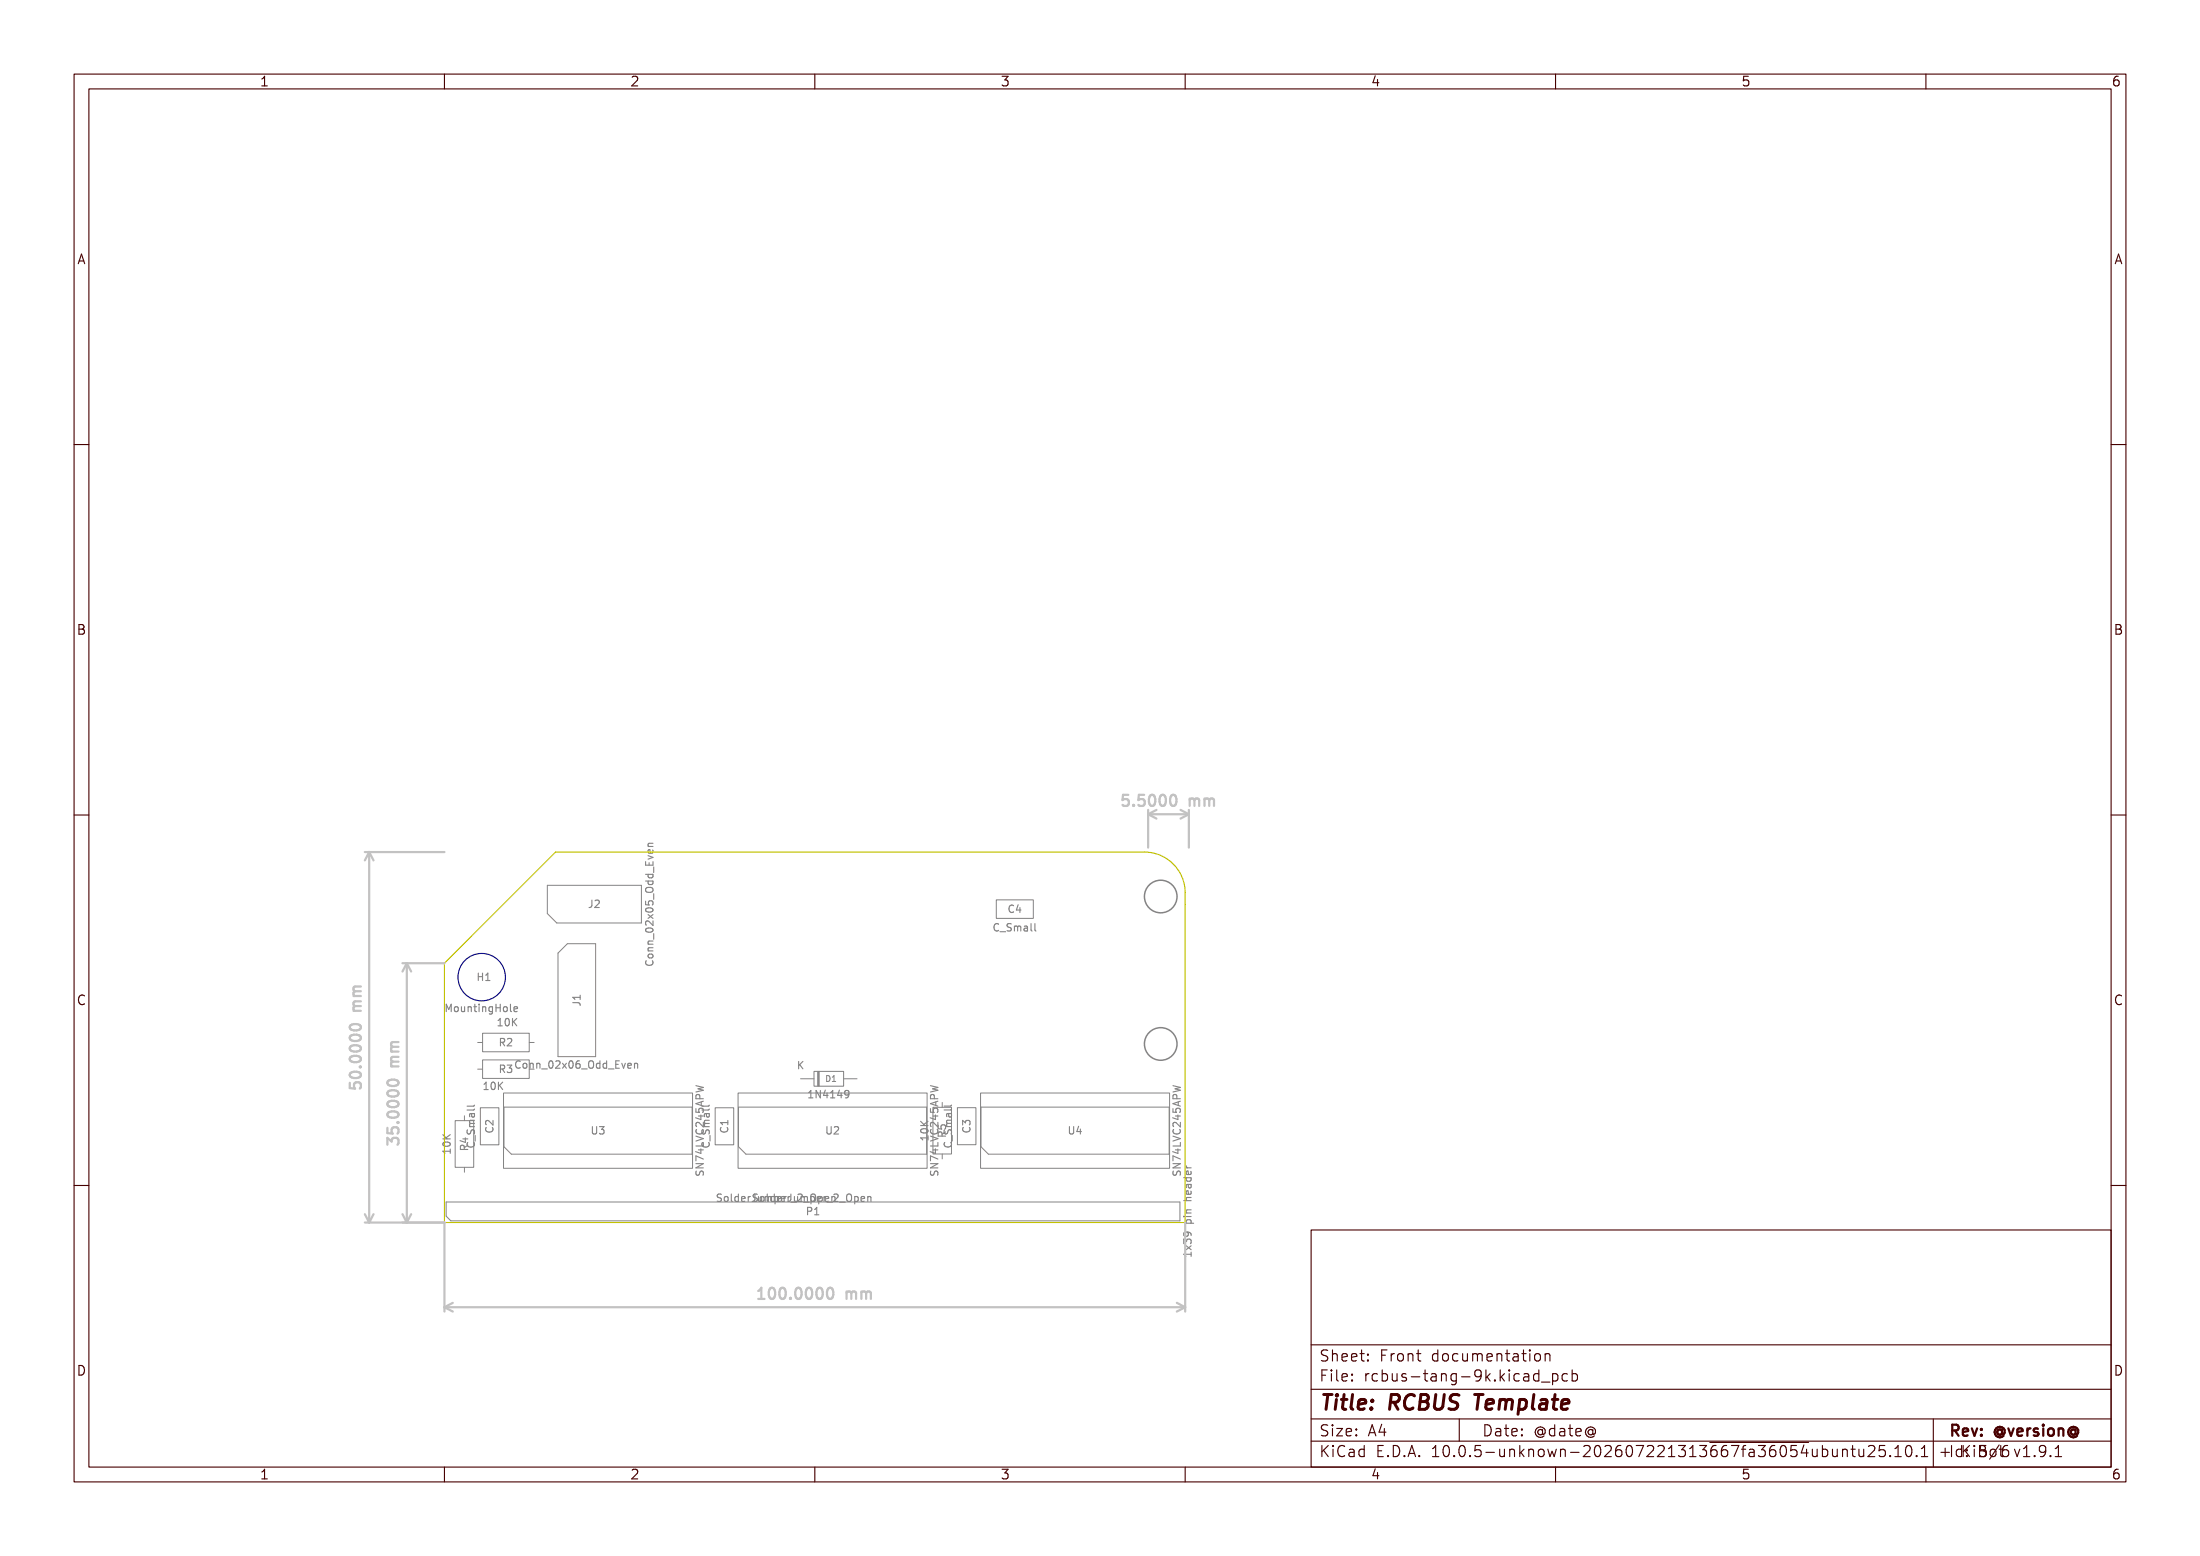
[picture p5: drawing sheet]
<svg xmlns="http://www.w3.org/2000/svg" width="297mm" height="210mm" viewBox="0 0 297 210" stroke-linecap="round" stroke-linejoin="round" font-family="sans-serif">
<g fill="none" stroke="#848484" stroke-width=".15">
<path d="M87.2 116.3v.5h1v-.5M87.2 118.9h1M87.2 118h1M87.3 119.8a.67 .67 0 0 1 .9 .2 .34 .34 0 0 1-.4 .4h-.3a.34 .34 0 0 1-.3-.2 .34 .34 0 0 1 .1-.4zM87.5 115.5l.7 .2-.7 .3M87.5 114.2h.7M87.5 118v.3l.2 .2 .4-.1v-.4M87.5 118.9v.3l.2 .2 .4-.1v-.4M87.6 116.4v.4M88.1 114.7l.1 .3-.2 .1h-.5v-.4h.2l.1 .4M88.2 113.8l-.7 .1v.2l.1 .1M88.2 117v.8"/>
<path d="M60.2 136.5v-1l.4 .8 .3-.8v1M61.4 135.9h.3l.2 .2v.2l-.2 .2h-.3l-.1-.2zM62.3 135.9v.6h.3l.1-.1M62.7 135.9v.6M63.2 136l.1-.1h.3v.6M63.2 135.9v.6M64 135.9h.3M64.1 135.5v.9l.2 .1M64.6 131.3v1M64.6 131.8h.5M64.7 135.5v.1M64.7 135.9v.6"/>
<path d="M65.1 131.3v1M65.2 136l.1-.1h.2l.1 .6M65.2 135.9v.6M65.6 132.3h.5M65.6 131.6l.3-.3v1M66.5 135.9h-.3l-.2 .2 .1 .4h.4M66.5 135.9v.8l-.2 .2-.2-.1M67 135.5v1M67 136h.5M67.2 137.7l.3-.2v1M67.2 138.5h.6M67.5 135.5v1"/>
<path d="M68 136l.2-.1 .2 .1 .1 .3-.1 .2h-.2l-.2-.1zM68.3 137.5h.1a.53 .53 0 0 1 .4 .5 .53 .53 0 0 1-.4 .5 .66 .66 0 0 1-.1-1zM68.9 135.5v.9l.2 .1M69.2 137.5v1M69.3 137.9l.5 .6M69.4 136.2l.5-.1-.1-.2h-.3l-.1 .1v.5h.4M69.8 137.5l-.6 .5M77.3 135.3h.7a.32 .32 0 0 1 .3 .4M78.3 134.6h-1l.3 .3M78.3 134.3v.6M79.9 121.5v.7a.32 .32 0 0 1-.4 .3M80.3 121.6l.4-.1 .2 .3-.6 .7h.6"/>
<path d="M87.2 121.6v.5h.4l-.1-.1 .1-.3 .1-.1h.4l.1 .2-.1 .3M87.3 129.7a.47 .47 0 0 0 .3 .6 .47 .47 0 0 0 .6-.4l-.1-.2M87.3 122.6a.54 .54 0 0 1 .9 .3 .57 .57 0 0 1-1-.1zM87.3 125.3a.54 .54 0 0 1 .9 .3 .57 .57 0 0 1-1-.1zM87.5 128.3h.7M87.5 127.4h.7M87.5 123.4l.7 .6M87.5 128.9l.5-.1 .1 .1 .1 .2-.2 .2h-.3l-.2-.2zM88.2 124.3v.6l-.8-.6-.2 .2 .1 .4M88.2 127l-.7 .1v.2l.1 .1M88.2 127.9l-.7 .1v.2l.1 .1M88.2 123.4l-.7 .6"/>
<path d="M88.2 120.6v.8M88.2 126v.8M134.8 124.7a.47 .47 0 0 0-.7 .4 .47 .47 0 0 0 .5 .6l.2-.1M135 125.8h.8M136.5 124.7h-.4l-.1 .1v.3l.5 .2v.3l-.2 .1-.3-.1M136.8 122.2a.47 .47 0 0 0-.6 .4 .47 .47 0 0 0 .4 .6l.2-.1M137 125v.7M137 125.1l.2-.1 .2 .1M137.4 125.1l.1-.1h.3v.7M137.4 125.1v.6M137.5 122.1l-.3 .7h.6M137.7 122.5v.7"/>
<path d="M138.3 125h.4v.7M138.7 125.2l-.3 .1-.2 .1 .2 .3 .3-.1M139.2 124.7v.8l.1 .2M139.7 124.7v.8l.2 .2M59.8 153.7h1M59.8 153.1l.6 .6M59.9 154.2a.54 .54 0 0 1 .9 .3 .57 .57 0 0 1-1-.1zM60.8 155.1v.6M60.8 155.4h-1l.3 .3M60.8 153.1l-.6 .5M62.5 153.7h.7M62.7 155.1l-.1-.4-.1-.1h-.2l-.1 .2v.3h1"/>
<path d="M62.8 153.6v.6l-.7-.3M63.1 152.5v.4l.1 .2 .3-.1 .2-.5h.3l.1 .2-.1 .4M63.2 154.2a.47 .47 0 0 0 .3 .7 .47 .47 0 0 0 .6-.5l-.1-.2M63.2 154.6l-.5 .3M63.4 152.1h.7M63.5 151.6h.6M63.5 151.6l-.1 .2 .1 .3M63.6 150.3l.1 .3 .1 .2 .3-.2-.1-.3M64.1 151.2h-.7v.3l.1 .1M64.1 150.3h-.7v.4M64.1 149.7l-.2 .1h-.8M64.1 149.2l-.2 .1h-.8"/>
<path d="M64.2 153.2v.8M65.3 147.1h.6M65.3 146.3l.3-.2v1M65.6 152.2a.47 .47 0 0 0 .4 .6 .47 .47 0 0 0 .6-.4l-.1-.2M66.4 146.1h.1a.53 .53 0 0 1 .4 .5 .53 .53 0 0 1-.4 .5 .66 .66 0 0 1-.1-1zM66.6 151.2v.6l-.8-.6-.2 .2v.4M67.3 146.1v1M67.4 146.5l.5 .6M67.6 140.7l.4-.1 .1-.1v-.3h-.2h-.3v1M67.6 144.3l.4-.1 .1-.1v-.2l-.2-.1h-.3v1M67.8 140.7l.3 .5M67.8 144.3l.3 .5"/>
<path d="M67.9 146.1l-.6 .5M68.5 143.8h.6l-.3 .3 .2 .1v.5l-.1 .1-.4-.1M68.5 140.2h.4l.2 .2-.6 .8h.6M70.2 143.3a.47 .47 0 0 0-.6 .3 .47 .47 0 0 0 .4 .6l.2-.1M70.7 143.6l.2-.1 .2 .2v.3l-.2 .2-.2-.1-.1-.1zM71.6 143.6l.1-.1 .2 .1 .1 .6M71.6 143.5v.7M72.5 143.6l.1-.1 .2 .1 .1 .6M72.5 143.5v.7M73.1 144.3h.8M74.2 143.2h.1a.53 .53 0 0 1 .4 .5 .53 .53 0 0 1-.4 .5 .67 .67 0 0 1-.1-1zM75 143.3l.4-.1 .2 .3-.6 .7h.6"/>
<path d="M75.9 143.5l.6 .7M76.5 143.5l-.6 .7M76.9 143.3l.1-.1a.53 .53 0 0 1 .4 .5 .53 .53 0 0 1-.4 .5l-.1-.1-.1-.3zM78.2 143.2h-.3a.67 .67 0 0 0 0 1l.4-.1v-.4l-.2-.1h-.2l-.1 .1M78.5 144.3h.8M79.6 143.2a.33 .33 0 0 1 .4 0 .33 .33 0 0 1 .1 .3v.3a.33 .33 0 0 1-.3 .4 .33 .33 0 0 1-.3-.4v-.3zM80 152.1v.8l.2 .2 .2-.1 .1-.1v-.8M80.9 152.1h.6l-.3 .3 .3 .1v.5l-.1 .1-.5-.1M81 143.6l-.3-.1-.2 .2 .1 .4h.4M81 143.2v1M81.9 143.6l-.3-.1-.2 .2 .1 .4h.4M81.9 143.2v1"/>
<path d="M82.1 144.3h.8M83.1 143.7h.4M83.6 143.2h-.5v1h.5M83.9 143.5l.3 .7 .2-.7M84.8 143.8l.4-.1v-.1l-.3-.1-.1 .2v.4h.4M85.7 143.6l.1-.1 .2 .1 .1 .6M85.7 143.5v.7M94 157.1h1l-1 .5h1M94 149.6v.5h.4l-.1-.1 .1-.3 .1-.1h.4l.1 .2-.1 .3M94 153.3l1 .4-1 .3M94 146.5l1 .3-.8 .2 .8 .1-1 .3M94 158.1v.3l.1 .2 .3-.1 .2-.4h.3l.1 .1-.1 .4"/>
<path d="M94 152.4a.46 .46 0 0 0 .2 .6 .46 .46 0 0 0 .6 0M94.3 155.2h.7M94.3 150.6h.7M94.5 148.3l-.1-.5-.1-.1-.3 .1v.1v.4h1M94.6 155.1v.6l-.7-.3M94.6 150.5v.6l-.7-.2M94.7 148.7v.5M94.8 153l.1 .1 .2-.1 .2-.4 .3-.1 .2 .2-.1 .4M94.8 152.5v.5M94.9 154.2a.47 .47 0 0 0 .3 .7 .47 .47 0 0 0 .6-.5l-.1-.2M94.9 152.4l.1 .3-.2 .3M95 154.2v.5h-1"/>
<path d="M95 151.5v.6l-.8-.6-.2 .2v.4M95 156.4l-1-.4v.7M95 148.6l-1 .4 1 .3M95.1 152.1h.7M95.2 151.6l-.1 .2 .1 .3M95.2 151.6h.6M95.3 150.3l.1 .3 .1 .2 .3-.2-.1-.3M95.8 151.2h-.7v.3l.1 .1M95.8 150.3h-.7v.4M95.8 149.7l-.2 .1h-.8M95.8 149.2l-.2 .1h-.8M95.8 153.2v.8"/>
<path d="M97.4 152.2a.47 .47 0 0 0 .3 .6 .47 .47 0 0 0 .6-.4l-.1-.2M98.3 151.2v.6M98.3 151.5h-1l.2 .3M107.8 143.3v1M108 143.7l.4 .6M108.4 143.3l-.6 .5M109.2 148.2h.5M109.2 147.5l.3-.3v1M110.7 147.2v1l-.5-1v1M111.4 147.1l-.2 .7h.6M111.6 152.1v.8l.2 .2 .3-.1 .1-.1v-.8M111.7 147.5v.7"/>
<path d="M112.1 148.2h.6M112.1 147.5l.3-.3v1M112.6 152.2l.4-.1 .2 .2-.6 .8h.6M113.3 147.1l-.2 .7h.6M113.6 147.5v.7M114.6 147.6l-.2 .2-.3-.1-.1-.1 .1-.4h.3l.2 .1a.66 .66 0 0 1-.3 .9h-.2M124.3 151.9h1M124.3 151.3l.6 .6M124.3 152.5a.59 .59 0 0 1 1 .2 .57 .57 0 0 1-1-.1zM125.3 153.3v.6M125.3 153.6h-1l.3 .3M125.3 151.3l-.6 .5"/>
<path d="M125.6 157.1h1l-1 .5h1M125.6 149.6v.5h.5l-.1-.1v-.3l.2-.1h.3l.1 .2-.1 .3M125.6 153.3l1 .4-1 .3M125.6 146.5l1 .3-.7 .2 .7 .1-1 .3M125.7 158.1l-.1 .3 .2 .2 .2-.1 .2-.4h.3l.1 .1v.4M125.7 152.4a.47 .47 0 0 0 .3 .7 .47 .47 0 0 0 .6-.5l-.1-.2M125.9 155.2h.7M125.9 150.6h.7M126.1 148.3v-.5l-.2-.1-.2 .1-.1 .1v.4h1M126.3 155.1v.6l-.7-.3M126.3 150.5v.6l-.7-.2M126.3 148.7v.5"/>
<path d="M126.6 154.2v.5h-1M126.6 151.5v.6l-.7-.6-.3 .2 .1 .4M126.6 156.4l-1-.4v.7M126.6 148.6l-1 .4 1 .3M126.7 151.9v.4l.4 .1-.1-.2 .1-.3 .1-.1 .4 .1 .1 .1-.1 .4M127.2 153.3l-.1-.4-.1-.1h-.2l-.1 .2v.3h1M127.5 152.5v.4l.1 .1h.3l.2-.5h.3l.1 .2-.1 .3M127.5 154.2a.47 .47 0 0 0 .4 .6 .47 .47 0 0 0 .6-.4l-.1-.2M127.7 152.8l-.5 .3M127.8 152h.7M127.9 151.6l-.1 .2 .1 .2M127.9 151.6h.6"/>
<path d="M128 150.3l.1 .3 .1 .2 .3-.2-.1-.3M128.5 149.1l-.2 .2h-.8M128.5 150.3h-.7v.4M128.5 151.2h-.7v.3l.1 .1M128.5 149.7l-.2 .1h-.8M128.6 153.2v.8M130 151.8v-.6l.3 .3 .1-.2h.5l.1 .1-.1 .4M130 152.2a.47 .47 0 0 0 .4 .6 .47 .47 0 0 0 .6-.4l-.1-.2M144.4 152.1v.8l.2 .2 .2-.1 .1-.1v-.8M145.6 152l-.2 .7h.6M145.9 152.4v.7M158.4 157.1h1l-1 .5h1"/>
<path d="M158.4 149.6v.5h.4l-.1-.1 .1-.3 .1-.1h.4l.1 .2-.1 .3M158.4 153.3l1 .4-1 .3M158.4 146.5l1 .3-.8 .2 .8 .1-1 .3M158.4 158.1v.3l.1 .2 .3-.1 .2-.4h.3l.1 .1-.1 .4M158.4 152.4a.47 .47 0 0 0 .4 .7 .47 .47 0 0 0 .6-.5l-.1-.2M158.7 155.2h.7M158.7 150.6h.7M158.9 148.3l-.1-.5-.1-.1-.3 .1v.1v.4h1M159 155.1v.6l-.7-.3M159 150.5v.6l-.7-.2M159.1 148.7v.5M159.4 151.5v.6l-.8-.6-.2 .2v.4"/>
<path d="M159.4 154.2v.5h-1M159.4 156.4l-1-.4v.7M159.4 148.6l-1 .4 1 .3M159.8 159h1M160.1 157.3l.2 .3M160.1 157.6h.7M160.2 159l-.1 .2 .2 .2 .5-.1v-.3M160.4 159.9v.3l.2 .1 .2-.1v-.3M160.8 158.1v.3l-.1 .1h-.5v-.4l.2-.1 .1 .5M160.8 159.9h-.6v.4M97.4 161.2h-.4l-.2 .1 .1 .3 .4 .2v.3l-.1 .1-.4-.1M97.8 161.6l.2-.1 .3 .1v.4l-.1 .1-.2 .1-.2-.1z"/>
<path d="M98.7 161.2v.8l.2 .2M99.7 161.5h-.3l-.2 .2 .1 .4h.4M99.7 161.2v1M100.1 161.8l.5-.1-.1-.2h-.2l-.2 .1 .1 .5h.3M101 161.5v.7M101.3 161.5l-.3 .2M101.9 161.2v.7a.32 .32 0 0 1-.4 .3M102.2 161.2h-.3l-.2 .1 .1 .3 .4 .2v.3l-.1 .1-.4-.1M102.4 161.5v.6l.3 .1 .1-.1M102.7 161.6l.1-.1 .3 .1 .1 .4-.1 .1-.3 .1-.1-.1zM102.8 161.5v.7M103.3 161.6l.3-.1 .1 .1"/>
<path d="M103.3 161.5v.7M103.6 161.2v.8l.1 .2v-.6M103.7 161.6l.2-.1h.2l.1 .7M104.5 161.5h-.3l-.1 .2v.4h.4M104.5 161.2v1M104.6 161.5h.3l.2 .2-.1 .4h-.4M104.6 161.5v1M105 161.8l.4-.1v-.2h-.3l-.1 .1v.5h.4M105.5 161.8l.5-.1-.1-.2h-.3l-.1 .1v.5h.4M105.9 161.5v.7M106.2 161.5l-.3 .2M106.7 161.5l-.3 .2"/>
<path d="M106.8 161.2v.7a.32 .32 0 0 1-.4 .3v-.7M106.8 162.3h.7M107.2 161.5l.1 .6 .2 .1 .2-.1M107.7 161.5v.7M107.7 161.2h.4l.2 .2-.6 .8h.6M108.1 161.6l.3-.1 .2 .1M108.1 161.5v.7M108.5 162.3h.8M108.6 161.6l.1-.1h.3v.7M108.6 161.6v.6M109 163.5l.5-.1 .1-.1-.1-.3h-.1h-.4v1M109.5 162.1h.5a.64 .64 0 0 0-.1-.9 .34 .34 0 0 0-.5 .3l.1 .5 .2 .2"/>
<path d="M109.5 161.5h.3l.2 .2v.3l-.2 .2M109.5 161.5v1M110 164h.5M110 163.2l.3-.2v1M110.4 161.5h.5l.1 .2v.4l-.2 .1-.4-.1zM110.5 161.5v1M110.5 162.1l.1 .1M110.6 161.5h-.1M110.7 161.5l.1 .2-.5 .1M110.8 162.1l-.1 .1M111.2 161.7l.2-.2h.4l.1 .2-.5 .1M111.2 161.5v.7"/>
<path d="M111.5 161.5l-.1 .1v.4l.1 .2 .3-.1M111.6 162.3h.8M112.3 161.6l.1-.1h.3v.7M112.3 161.5v.7M112.6 161.2h.4l.1 .2-.6 .8h.6M113.3 162.3h.8M114.3 161.3a.34 .34 0 0 1 .4-.1 .34 .34 0 0 1 .3 .3v.3a.33 .33 0 0 1-.4 .4 .33 .33 0 0 1-.3-.4zM115.4 161.5h.3l.2 .2-.1 .4h-.4M115.4 161.5v1M116.2 161.8l.5-.1v-.2h-.3l-.2 .1 .1 .5h.4M117.1 161.6l.2-.1h.2l.1 .7M117.1 161.5v.7"/>
<path d="M159.8 167.9v-.7l.4 .4 .1-.3h.4l.1 .1-.1 .5M159.8 164.2h.1M159.8 162h1M160.1 168.1l.7 .6M160.1 165.1h1M160.1 164.2h.7M160.1 163.7h.7M160.2 165.1l-.1-.3 .2-.2 .5 .1v.4M160.2 166.3l.2 .2v.2l-.2 .2-.3-.1-.1-.3 .1-.2a.66 .66 0 0 1 .9 .3v.2M160.8 160.8v.2l-.1 .2-.5-.1v-.3l.2-.1 .1 .5M160.8 169v.6M160.8 169.3h-1l.3 .3"/>
<path d="M160.8 168.1l-.7 .6M160.8 161.6l-.6 .1-.1 .2 .1 .1M160.8 163.3h-.6l-.1 .3 .1 .1"/>
</g>
<g fill="none" stroke="#848484" stroke-width=".14">
<path d="M73.9 119.5h12.7v5.1h-11.4l-1.3-1.3zM65.1 139.5h6.3v2.5h-6.3zM76.6 127.4h3.8v15.2h-5.1v-14zM134.5 121.5h5v2.5h-5zM61.4 151.2h2.6v6.3h-2.6zM62.7 150.6v.6M62.7 157.5v.7M64.5 140.7h.6M64.5 144.3h.6M64.9 149.5h2.5v5h-2.5zM65.1 143h6.3v2.5h-6.3zM68 147.5h25.5v10.2h-25.5z"/>
<path d="M68 149.4h25.4v6.4h-24.4l-1-1zM71.4 140.7h.7M71.4 144.3h.7M96.5 149.5h2.6v5h-2.6zM99.6 147.5h25.6v10.2h-25.6zM99.7 149.4h25.4v6.4h-24.4l-1-1zM108.1 145.6h1.8M109.9 144.6h4v2h-4zM110.4 144.6v2M110.5 144.6v2M110.6 144.6v2M111.6 145.2a.4 .4 0 0 1 .5 .4 .4 .4 0 0 1-.5 .4z"/>
<path d="M112.4 146h.4M112.4 145.4l.2-.2v.8M113.9 145.6h1.8M125.9 149.4h2.5v6.3h-2.5zM127.2 148.8v.6M127.2 155.7v.7M129.3 149.5h2.5v5h-2.5zM132.4 147.5h25.5v10.2h-25.5zM132.4 149.4h25.4v6.4h-24.4l-1-1zM60.2 162.2h99.1v2.6h-98.4l-.7-.7z"/>
</g>
<g fill="none" stroke="#848484" stroke-width=".2">
<circle cx="156.7" cy="121" r="2.2"/>
<circle cx="156.7" cy="140.9" r="2.2"/>
</g>
<path d="M60 130l15-15h79.5a5.5 5.5 0 0 1 5.5 5.5v44.5h-100z" fill="none" stroke="#c2c200" stroke-width=".15"/>
<g fill="none" stroke="#c2c2c2" stroke-width=".3">
<path d="M49.3 115h10.7M49.8 115v50M49.8 115l.6 1.1M49.8 115l-.5 1.1M152.3 107.3h-.7l-.1 .7 .2-.2 .5 .1 .2 .2-.1 .5-.2 .2h-.4l-.2-.2M153 108.6l.1 .1-.1 .1M153 108.6v.1v.1M153 108.6v.2M154.5 107.3h-.7l-.1 .7 .2-.2 .5 .1 .1 .2v.5l-.3 .2h-.3l-.2-.2M155 109.3v5.1M155 109.9h5.5M155 109.9l1.1 .6"/>
<path d="M155.2 107.4a.36 .36 0 0 1 .4-.1 .36 .36 0 0 1 .3 .3 .77 .77 0 0 1-.4 1.2 .91 .91 0 0 1-.3-1.4zM156.1 109.3l-1.1 .6M156.7 107.4a.36 .36 0 0 1 .3-.1 .36 .36 0 0 1 .3 .3 .77 .77 0 0 1-.4 1.2 .91 .91 0 0 1-.2-1.4zM158.1 107.4a.36 .36 0 0 1 .4-.1 .36 .36 0 0 1 .2 .3 .77 .77 0 0 1-.4 1.2 .91 .91 0 0 1-.2-1.4zM159.4 109.3l1.1 .6M160.5 109.3v5.1M160.5 109.9l-1.1 .6M160.6 107.8v1M160.6 107.9a.37 .37 0 0 1 .6 .1M161.2 108l.3-.2h.3l.1 1M161.2 108v.8M162.6 107.9a.37 .37 0 0 1 .7 .1"/>
<path d="M162.6 107.8v1M163.3 108l.2-.2h.3l.1 1M163.3 108v.8M47.3 139.9a1 1 0 0 1 1.4 .1v.1a.94 .94 0 0 1-1.5 0zM47.4 138.4a1.02 1.02 0 0 1 1.3 .2v.1a.94 .94 0 0 1-1.5 0zM47.7 136.4h1M47.7 134.4h1M47.9 135.8l-.1 .1a.41 .41 0 0 0 .1 .5M47.9 133.8l-.1 .1a.41 .41 0 0 0 .1 .5M47.9 135.8h.8M47.9 133.8h.8M48.7 133.1l-.9 .1-.1 .4 .2 .2"/>
<path d="M48.7 135.1l-.9 .1-.1 .4 .2 .2M54.3 130h5.7M54.9 130v35M54.9 130l.6 1.1M54.9 130l-.6 1.1M47.2 146.1v.8h.7l-.1-.2 .1-.5 .2-.1h.5l.1 .3v.3l-.1 .2M47.3 141.3a1 1 0 0 1 1.4 .1v.2a.94 .94 0 0 1-1.5 0zM47.3 142.7a1 1 0 0 1 1.4 .2v.1a.94 .94 0 0 1-1.5 0zM47.3 144.9a1 1 0 0 1 1.4 .1v.1a.94 .94 0 0 1-1.5 0zM48.6 144v-.1l.1 .1M48.6 144v.1l.1-.1M48.6 144h.1"/>
<path d="M52.3 152.2v.7l.7 .1-.1-.2v-.5l.3-.2 .5 .1 .1 .2v.4l-.1 .2M52.3 154.5v-.9l.6 .5a.41 .41 0 0 1 .3-.5h.3l.2 .1 .1 .6-.1 .2M52.4 145.9a1.02 1.02 0 0 1 1.4 .2v.1a.94 .94 0 0 1-1.5 0zM52.4 147.3a1.02 1.02 0 0 1 1.4 .2v.1a.94 .94 0 0 1-1.5 0zM52.4 148.7a1.02 1.02 0 0 1 1.4 .2v.2a.94 .94 0 0 1-1.5 0zM52.4 150.1a1.02 1.02 0 0 1 1.4 .3v.1a.94 .94 0 0 1-1.5 0zM52.8 141.9h1M52.8 143.9h1M53 143.3l-.1 .1a.41 .41 0 0 0 0 .5M53 141.3l-.1 .1a.41 .41 0 0 0 0 .5M53 143.3h.8M53 141.3h.8"/>
<path d="M53.7 151.5v-.1l.1 .1M53.7 151.5v.1l.1-.1M53.7 151.5h.1M53.8 140.6l-.9 .1-.1 .4 .2 .2M53.8 142.6l-.9 .1-.1 .4 .2 .2M49.3 165h10.7v12M49.3 163.9l.5 1.1M50.4 163.9l-.6 1.1M54.3 163.9l.6 1.1M55.5 163.9l-.6 1.1M60 176.4h100M60 176.4l1.1 .6"/>
<path d="M61.1 175.8l-1.1 .6M102.4 175.3h.8M102.4 174.2l.4-.4v1.5M103.9 174a.36 .36 0 0 1 .4-.2 .36 .36 0 0 1 .3 .3 .77 .77 0 0 1-.5 1.2 .91 .91 0 0 1-.2-1.3zM105.4 174a.36 .36 0 0 1 .3-.2 .36 .36 0 0 1 .3 .3 .77 .77 0 0 1-.4 1.2 .91 .91 0 0 1-.2-1.3zM106.7 175.2h.1l-.1 .1M106.7 175.2h-.1l.1 .1M106.7 175.2v.1M107.5 174a.36 .36 0 0 1 .4-.2 .36 .36 0 0 1 .2 .3 .77 .77 0 0 1-.4 1.2 .91 .91 0 0 1-.2-1.3zM108.9 174a.36 .36 0 0 1 .4-.2 .36 .36 0 0 1 .3 .3 .77 .77 0 0 1-.5 1.2 .91 .91 0 0 1-.2-1.3zM110.4 174a.36 .36 0 0 1 .3-.2 .36 .36 0 0 1 .3 .3 .77 .77 0 0 1-.4 1.2 .91 .91 0 0 1-.2-1.3zM111.8 174a.36 .36 0 0 1 .4-.2 .36 .36 0 0 1 .2 .3 .77 .77 0 0 1-.4 1.2 .91 .91 0 0 1-.2-1.3z"/>
<path d="M114.3 174.3v1M114.3 174.5a.37 .37 0 0 1 .6 0M114.9 174.5l.2-.2 .4 .1 .1 .9M114.9 174.5v.8M116.3 174.5a.37 .37 0 0 1 .6 0M116.3 174.3v1M116.9 174.5l.2-.2 .4 .1 .1 .9M116.9 174.5v.8M158.9 175.8l1.1 .6M160 165v12M160 176.4l-1.1 .6"/>
</g>
<circle cx="65" cy="131.9" r="3.2" fill="none" stroke="#000084" stroke-width=".15"/>
<g fill="none" stroke="#480000" stroke-width=".15">
<path d="M10 10h277v190h-277zM12 12h273v186h-273zM35.3 11.6h.8M35.3 10.7l.4-.4v1.3M60 10v2M85.3 10.4l.2-.1 .5 .1a.35 .35 0 0 1 0 .5l-.7 .7h.8M110 10v2M135.3 10.3h.8l-.4 .5a.35 .35 0 0 1 .4 .2v.3l-.1 .2-.5 .1-.2-.1M160 10v2M185.7 10.2l-.4 1h.9M186 10.7v.9M210 10v2"/>
<path d="M236 10.3h-.6l-.1 .6 .2-.1 .5 .1 .1 .1-.1 .5-.2 .1h-.3l-.2-.1M260 10v2M286 10.3a.52 .52 0 0 0-.7 .6v.4l.2 .2 .3 .1 .2-.1 .1-.5-.1-.1-.4-.1-.3 .2M10.6 35.6l.4-1.3 .4 1.3M10.7 35.2h.6M285.6 35.6l.4-1.3 .4 1.3M285.7 35.2h.6M10 60h2M285 60h2M10.7 84.3h.4l.2 .1v.3l-.2 .2a.35 .35 0 0 1 .3 .3 .35 .35 0 0 1-.2 .4h-.5zM10.7 84.9h.4M285.7 84.3h.4l.2 .1v.3l-.2 .2a.35 .35 0 0 1 .3 .3 .35 .35 0 0 1-.2 .4h-.5z"/>
<path d="M285.7 84.9h.4M10 110h2M285 110h2M11.4 134.4a.52 .52 0 0 0-.6 0 .52 .52 0 0 0-.2 .6 .49 .49 0 0 0 .2 .5 .49 .49 0 0 0 .6 0M286.4 134.4a.52 .52 0 0 0-.6 0 .52 .52 0 0 0-.2 .6 .49 .49 0 0 0 .3 .5 .49 .49 0 0 0 .5 0M10 160h2M285 160h2M177 166h108v32h-108zM10.7 184.3a.66 .66 0 0 1 .7 .6 .66 .66 0 0 1-.7 .7zM35.3 198.7l.4-.4v1.3M35.3 199.6h.8M60 198v2"/>
<path d="M85.3 198.4l.2-.1 .5 .1a.35 .35 0 0 1 0 .5l-.7 .7h.8M110 198v2M135.3 198.3h.8l-.4 .5a.35 .35 0 0 1 .4 .2v.4l-.1 .1-.5 .1-.2-.1M160 198v2M177 194.5h108M177 191.5h108M177 187.5h108M177 181.5h108M178.5 185.6h.5M178.5 195.1v1.5M178.7 195.7l.6 .9M179.2 184.9h-.7v1.5"/>
<path d="M179.2 192.4l-.2-.1-.5 .1a.36 .36 0 0 0-.1 .3 .36 .36 0 0 0 .3 .3 .55 .55 0 0 1 .5 .4v.3l-.2 .1-.6-.1M179.2 182.3l-.2-.1-.5 .1a.36 .36 0 0 0-.1 .3 .36 .36 0 0 0 .3 .3 .55 .55 0 0 1 .5 .4v.3l-.2 .1-.6-.1M179.3 195.1l-.8 .9M179.7 184.9v.1M179.7 185.4v1M179.7 184.9l.1 .1h-.1M179.9 182.2v1.5M179.9 192.3v.1M179.9 192.8v1M179.9 192.3l-.1 .1h.1M179.9 192.3l.1 .1h-.1M179.9 182.8a.37 .37 0 0 1 .6 .1v.8"/>
<path d="M180 195.1v.1M180 195.6v1M180 195.1l-.1 .1h.1M180.5 192.8h.7l-.7 1h.7M180.5 184.9v1.3l.2 .2M181.2 185.9l.7-.2-.1-.2-.4-.1-.2 .2v.7l.2 .1 .4-.1M181.2 183.2l.7-.1-.1-.3-.4-.1-.2 .2v.7l.2 .1 .4-.1M181.5 195.2a.6 .6 0 0 0-.7 0 .6 .6 0 0 0-.2 .8 .56 .56 0 0 0 .3 .5 .56 .56 0 0 0 .6 0M181.7 193.3l.8-.1-.1-.3-.4-.1-.3 .2 .1 .7 .2 .1 .4-.1M182.2 195.7l.1-.1 .4 .1 .1 .9M182.5 183.2l.7-.1-.1-.3-.4-.1-.2 .2v.7l.2 .1 .4-.1M182.5 186.3h.1l-.1 .1"/>
<path d="M182.5 186.3v.1M182.5 185.5v.1M182.5 185.5h.1l-.1 .1M182.8 196h-.5a.29 .29 0 0 0-.2 .3 .29 .29 0 0 0 .2 .3l.5-.1M183.1 193.7h.1l-.1 .1M183.1 193.7h-.1l.1 .1M183.1 192.9v.1M183.1 193.7v.1M183.1 192.9h.1l-.1 .1M183.1 192.9h-.1l.1 .1M183.6 182.7h.6M183.8 182.2v1.3l.1 .1 .3 .1"/>
<path d="M184.2 195.7l-.5-.1-.2 .3v.4l.1 .2 .1 .1 .5-.1M184.2 195.1v1.5M184.4 185.4v1M184.7 183.6v.1M184.7 183.6h-.1l.1 .1M184.7 182.8v.1M184.7 182.8h-.1l.1 .1M184.7 193.8l.5-1.5 .5 1.5M184.8 185.4l-.3 .1-.1 .2M184.9 193.4h.7M185.7 198.2l-.4 1h.9M186 185.5l-.5-.1-.3 .3v.4l.2 .2 .1 .1 .5-.1"/>
<path d="M186 198.7v.9M186 195.8h.5M186.5 192.2l-.3 1.1h.9M186.5 182.9h.5M186.6 185.5l.4-.1 .3 .3v.4l-.1 .2-.2 .1-.4-.1M186.6 184.9v1.5M186.7 195.1h-.7v1.5h.7M186.9 192.8v1M187.2 182.2h-.7v1.5M187.4 196.5h.1l-.1 .1M187.4 196.5h-.1l.1 .1M187.4 196.5v.1"/>
<path d="M187.8 182.7v1M188 185.4v.9a.41 .41 0 0 0 .6 0M188.1 195.1a.79 .79 0 0 1 .9 .5 .79 .79 0 0 1-.3 .9l-.6 .1zM188.2 182.7l-.2 .1-.2 .2M188.6 185.4v1M188.8 182.8a.41 .41 0 0 1 .7 .2v.4a.41 .41 0 0 1-.4 .3 .41 .41 0 0 1-.4-.3v-.4zM189.6 196.5h.1l-.1 .1M189.6 196.5h-.1l.1 .1M189.6 196.5v.1M189.8 185.5l-.3-.1-.3 .2 .1 .2 .5 .2 .1 .1-.1 .2-.1 .1-.5-.1M190.1 196.6l.5-1.5 .5 1.5M190.1 182.8a.37 .37 0 0 1 .6 .1v.8"/>
<path d="M190.1 182.7v1M190.2 196.2h.8M190.5 185.8h1.2M191.2 182.7h.6M191.5 182.2v1.3v.1l.3 .1M191.6 196.5h.1l-.1 .1M191.6 196.5h-.1l.1 .1M191.6 196.5v.1M192.2 185.4h.5M192.4 184.9v1.3l.1 .1 .2 .1M193.2 185.5l.2-.1 .4 .1 .1 .9M193.4 196.6h.8"/>
<path d="M193.4 195.5l.4-.4v1.5M193.9 185.7l-.5 .1a.29 .29 0 0 0-.2 .3 .29 .29 0 0 0 .2 .3l.5-.1M194.1 182.8l-.4-.1-.3 .3v.4l.1 .2 .2 .1 .4-.1M194.1 182.2v1.5M194.6 185.5a.37 .37 0 0 1 .6 .1v.8M194.6 185.4v1M194.8 182.8a.41 .41 0 0 1 .4-.1 .41 .41 0 0 1 .3 .3v.4a.41 .41 0 0 1-.4 .3 .41 .41 0 0 1-.4-.3zM195 195.2a.36 .36 0 0 1 .3-.1 .36 .36 0 0 1 .3 .3 .77 .77 0 0 1-.4 1.2 .91 .91 0 0 1-.2-1.4zM196.3 196.5h.1l-.1 .1M196.3 196.5h-.1l.1 .1M196.3 196.5v.1M196.6 185.4v1.2a.41 .41 0 0 1-.6 .2"/>
<path d="M196.6 185.5l-.4-.1-.3 .3v.4l.1 .2 .2 .1 .4-.1M196.8 182.8l-.4-.1-.3 .3v.4l.1 .2 .2 .1 .4-.1M197 191.5v3M197.1 195.2a.36 .36 0 0 1 .4-.1 .36 .36 0 0 1 .2 .3 .77 .77 0 0 1-.4 1.2 .91 .91 0 0 1-.2-1.4zM197.3 185.8h1.2M197.5 182.7v.9a.41 .41 0 0 0 .6 0M198.1 182.7v1M198.5 196.5v.1M198.5 196.5h-.1l.1 .1M198.8 182.8a.37 .37 0 0 1 .7 .1M198.8 182.7v1M199.5 182.9l.2-.2 .3 .1 .1 .9"/>
<path d="M199.5 182.9v.8M199.9 195.1h-.7l-.1 .7 .2-.1h.5l.2 .3-.1 .5-.2 .1h-.4l-.2-.1M200 185.5l-.3 .3h-.3l-.3-.3v-.3l.1-.2 .5-.1 .2 .1a.99 .99 0 0 1-.4 1.4h-.3M200.5 192.3a.79 .79 0 0 1 .8 .5 .79 .79 0 0 1-.3 .9l-.5 .1zM200.6 196h1.1M200.6 184.9v1.5M200.7 185.8l.5 .6M200.7 183.2l.8-.1-.1-.3-.4-.1-.3 .2 .1 .7 .2 .1 .4-.1M201.2 185.4l-.6 .6M201.8 186.3h.1l-.1 .1M201.8 186.3h-.1l.1 .1M201.8 186.3v.1"/>
<path d="M202 192.9l.1-.1 .4 .1 .1 .9M202.1 182.8a.37 .37 0 0 1 .6 .1v.8M202.1 182.7v1M202.5 195.6v.9a.41 .41 0 0 0 .6 0M202.5 184.9v1.5M202.6 193.2h-.5a.29 .29 0 0 0-.2 .3 .29 .29 0 0 0 .2 .3l.5-.1M202.7 185.8l.4 .6M203.1 192.8h.6M203.1 195.6v1M203.1 185.4l-.6 .6M203.2 182.7h.6M203.3 192.3v1.3l.1 .1 .3 .1"/>
<path d="M203.5 182.2v1.3v.1l.3 .1M203.7 184.9v.1M203.7 185.4v1M203.7 184.9l.1 .1h-.1M203.8 195.7a.37 .37 0 0 1 .7 .1v.8M203.8 195.6v1M204.1 193.3l.7-.1-.1-.3-.4-.1-.2 .2 .1 .7 .1 .1 .4-.1M204.3 182.8l.2-.1 .4 .1 .1 .9M205 183.1h-.5a.29 .29 0 0 0-.3 .3 .29 .29 0 0 0 .3 .3l.5-.1M205.1 185.5l-.4-.1-.3 .3v.4l.1 .2 .2 .1 .4-.1M205.2 195.1v1.5M205.3 196l.4 .6"/>
<path d="M205.5 193.7v.1M205.5 193.7h-.1l.1 .1M205.5 192.9v.1M205.5 192.9h-.1l.1 .1M205.5 182.7h.5M205.7 182.2v1.3v.1l.3 .1M205.7 195.6l-.5 .6M205.7 185.5l.2-.1 .4 .1 .1 .9M206.4 195.7a.37 .37 0 0 1 .6 .1v.8M206.4 195.6v1M206.4 185.7l-.5 .1a.29 .29 0 0 0-.2 .3 .29 .29 0 0 0 .2 .3l.5-.1M206.5 182.2v.1"/>
<path d="M206.5 182.7v1M206.5 182.2l.1 .1h-.1M207.2 182.8a.41 .41 0 0 1 .4-.1 .41 .41 0 0 1 .4 .3v.4a.41 .41 0 0 1-.4 .3 .41 .41 0 0 1-.4-.3zM207.7 185.5l-.4-.1-.3 .3v.4l.2 .2 .1 .1 .4-.1M207.7 184.9v1.5M207.8 195.7a.41 .41 0 0 1 .7 .2v.4a.41 .41 0 0 1-.4 .3 .41 .41 0 0 1-.4-.3v-.4zM208.1 186.5h1.1M208.2 193.1a.36 .36 0 0 0-.5-.1 .36 .36 0 0 0 0 .6 .36 .36 0 0 0 .5-.1M208.2 192.9v.6M208.2 193.5l.1 .1 .2-.1a.67 .67 0 0 0-.6-.9 .67 .67 0 0 0-.6 1 .71 .71 0 0 0 1.2 .2M208.6 182.7v1M208.6 182.8a.37 .37 0 0 1 .6 .1v.8"/>
<path d="M209 195.6l.2 1 .3-.7 .3 .7 .3-1M209.6 185.5l.4-.1 .3 .3v.4l-.1 .2-.2 .1-.4-.1M209.6 185.4v1.5M209.9 192.9l-.4-.1-.3 .3v.4l.1 .2 .2 .1 .4-.1M209.9 192.3v1.5M210 198v2M210.6 192.9l.1-.1 .5 .1v.9M210.7 195.7a.37 .37 0 0 1 .6 .1v.8M210.7 195.6v1M211.2 193.2h-.5a.29 .29 0 0 0-.2 .3 .29 .29 0 0 0 .2 .3l.5-.1M211.6 185.5l-.4-.1-.3 .3v.4l.1 .2 .2 .1 .4-.1M211.7 192.8h.6"/>
<path d="M212 192.3v1.3v.1l.3 .1M212 196h1.2M212.2 185.5l.5-.1 .3 .3v.4l-.2 .2-.1 .1-.5-.1M212.2 184.9v1.5M212.7 193.3l.8-.1-.1-.3-.4-.1-.3 .2 .1 .7 .2 .1 .4-.1M213.8 195.2l.2-.1 .5 .1a.41 .41 0 0 1 .1 .5l-.9 .9h1M215 193.1a.36 .36 0 0 0-.5-.1 .36 .36 0 0 0 0 .6 .36 .36 0 0 0 .5-.1M215 193.5l.1 .1 .2-.1a.67 .67 0 0 0-.6-.9 .67 .67 0 0 0-.6 1 .71 .71 0 0 0 1.1 .2M215 192.9v.6M215.5 195.2a.36 .36 0 0 1 .5 .2 .77 .77 0 0 1-.4 1.2 1 1 0 0 1-.1-1.4zM216.7 195.2l.2-.1 .5 .1a.41 .41 0 0 1 .1 .5l-.9 .9h.9M218.8 195.1a.59 .59 0 0 0-.7 .6v.6l.1 .2 .5 .1 .2-.1 .1-.5-.2-.3h-.4l-.3 .3"/>
<path d="M219.7 195.2a.36 .36 0 0 1 .3-.1 .36 .36 0 0 1 .3 .3 .77 .77 0 0 1-.4 1.2 .92 .92 0 0 1-.2-1.4zM220.9 195.1h1l-.7 1.5M222.4 195.2l.2-.1 .5 .1a.41 .41 0 0 1 .1 .5l-.9 .9h.9M223.8 195.2l.2-.1 .5 .1a.41 .41 0 0 1 .1 .5l-.9 .9h1M225.2 196.6h.9M225.2 195.5l.5-.4v1.5M226.6 195.1h.9l-.5 .6a.41 .41 0 0 1 .5 .3v.3l-.1 .2-.6 .1-.2-.1M228.1 196.6h.9M228.1 195.5l.4-.4v1.5M229.5 195.1h.9l-.5 .6a.41 .41 0 0 1 .5 .3v.3l-.2 .2-.5 .1-.2-.1M230.8 194.7h13.4M231.7 195.1a.59 .59 0 0 0-.7 .6v.6l.1 .2 .4 .1 .2-.1 .1-.5-.1-.3h-.5l-.2 .3"/>
<path d="M233.1 195.1a.59 .59 0 0 0-.7 .6v.6l.1 .2 .5 .1 .2-.1v-.5l-.1-.3h-.4l-.3 .3M233.7 195.1h1l-.6 1.5M235.1 195.6h.6M235.7 195.1l-.3 .1-.1 .1v1.3M236 198.3h-.6l-.1 .6 .2-.1 .5 .1 .1 .1-.1 .5-.2 .1h-.3l-.2-.1M236.2 195.7l.1-.1 .4 .1 .1 .9M236.8 196h-.5a.29 .29 0 0 0-.2 .3 .29 .29 0 0 0 .2 .3l.5-.1M237.4 195.1h.9l-.5 .6a.41 .41 0 0 1 .5 .3v.3l-.1 .2-.6 .1-.2-.1M239.6 195.1a.59 .59 0 0 0-.7 .6v.6l.1 .2 .5 .1 .2-.1v-.5l-.1-.3h-.4l-.3 .3M240.5 195.2a.36 .36 0 0 1 .3-.1 .36 .36 0 0 1 .3 .3 .77 .77 0 0 1-.4 1.2 .91 .91 0 0 1-.2-1.4zM242.5 195.1h-.7l-.1 .7 .3-.1h.5l.1 .3-.1 .5-.2 .1h-.3l-.3-.1M243.5 195l-.3 1.1h.9"/>
<path d="M243.9 195.6v1M244.7 195.6v.9a.41 .41 0 0 0 .6 0M245.3 195.6v1M246 195.7l.5-.1 .2 .3v.4l-.1 .2-.1 .1-.5-.1M246 195.1v1.5M247.4 195.6l.1 .9a.41 .41 0 0 0 .5 0M248 195.6v1M248.7 195.7a.37 .37 0 0 1 .7 .1v.8M248.7 195.6v1M249.9 195.6h.6M250.1 195.1v1.3l.1 .1 .3 .1M251 195.6v.9a.41 .41 0 0 0 .6 0"/>
<path d="M251.6 195.6v1M252.2 195.2l.3-.1 .5 .1a.41 .41 0 0 1 0 .5l-.8 .9h.9M254.5 195.1h-.8v.7l.2-.1h.5l.1 .3v.5l-.3 .1h-.3l-.2-.1M255.2 196.5v.1M255.2 196.5h-.1l.1 .1M255.8 196.6h.9M255.8 195.5l.4-.4v1.5M257.5 195.2a.36 .36 0 0 1 .5 .2 .77 .77 0 0 1-.4 1.2 1 1 0 0 1-.1-1.4zM258.7 196.5h.1l-.1 .1M258.7 196.5v.1M259.4 196.6h.8M259.4 195.5l.4-.4v1.5"/>
<path d="M260 198v2M261 191.5v6.5M262 196h1.2M262.6 195.4v1.2M263.5 195.1v1.5M264.8 195.7l-.4-.1-.3 .3v.4l.1 .2 .2 .1 .4-.1M264.8 195.1v1.5M265 195.1v1.5M265.2 195.7l.7 .9M265.5 196.5h.1l-.1 .1M265.5 196.5v.1M265.5 195.7v.1"/>
<path d="M265.5 195.7h.1l-.1 .1M265.9 195.1l-.9 .9M266.5 195.1v.1M266.5 195.6v1M266.5 195.1l.1 .1h-.1M267.2 195.8h.5M267.3 196.5l.2 .1M267.4 195.1l-.1 .7 .2-.1h.5l.2 .3v.3l-.3 .3h-.7v-1.5h.9M267.7 195.8a.4 .4 0 0 1 .4 .4 .4 .4 0 0 1-.3 .4M267.7 195.1l.2 .1a.36 .36 0 0 1 .1 .3 .36 .36 0 0 1-.3 .3M268.8 195.7a.41 .41 0 0 1 .7 .2v.4a.41 .41 0 0 1-.4 .3 .41 .41 0 0 1-.4-.3v-.4zM269.9 195.6h.6"/>
<path d="M269.9 195l-1.3 2M270.1 195.1v1.3l.1 .1 .3 .1M271 195.1a.6 .6 0 0 0-.7 .6v.6l.2 .2 .4 .1 .2-.1 .1-.5-.2-.3h-.4l-.3 .3M272 195.6l.3 1 .4-1M273.2 196.6h.8M273.2 195.5l.4-.4v1.5M274.7 196.5v.1M274.7 196.5h-.1l.1 .1M276.2 195.7l-.3 .3h-.3l-.3-.3v-.3l.2-.2 .4-.1 .2 .1a.99 .99 0 0 1-.4 1.4h-.2M276.8 196.5h.1l-.1 .1M276.8 196.5h-.1l.1 .1M276.8 196.5v.1"/>
<path d="M277.5 196.6h.8M277.5 195.5l.4-.4v1.5M285.7 184.3a.66 .66 0 0 1 .7 .6 .66 .66 0 0 1-.7 .7zM286 198.3a.52 .52 0 0 0-.7 .6v.5l.2 .1 .3 .1 .2-.1 .1-.5-.1-.1-.4-.1-.3 .2"/>
</g>
<g fill="none" stroke="#480000" stroke-width=".3">
<path d="M263.6 193.1h.5a.41 .41 0 0 0 .3-.4 .41 .41 0 0 0-.3-.4h-.5v1.5M263.9 193.1l.5 .7M265 193.3l.7-.2-.1-.2-.4-.1-.2 .2 .1 .7 .1 .1 .4-.1M266.2 192.8l.4 1 .3-1M267.5 193.6l.1 .1-.1 .1M267.5 193.6l-.1 .1 .1 .1M267.5 192.9v.1M267.5 193.6v.2M267.5 192.9h.1l-.1 .1M267.5 192.9h-.1l.1 .1M270.3 193.1a.36 .36 0 0 0-.6-.1 .36 .36 0 0 0 0 .6 .36 .36 0 0 0 .6-.1M270.3 192.9v.6"/>
<path d="M270.3 193.5v.1l.3-.1a.67 .67 0 0 0-.7-.9 .67 .67 0 0 0-.6 1 .71 .71 0 0 0 1.2 .2M271.1 192.8l.4 1 .3-1M272.3 193.3l.8-.2-.1-.2-.4-.1-.3 .2 .1 .7 .2 .1 .4-.1M273.7 192.8v1M274.1 192.8l-.3 .1-.1 .2M275.1 192.9l-.3-.1-.2 .2v.2l.5 .2 .1 .1-.1 .2-.1 .1-.4-.1M275.8 192.3v.1M275.8 192.8v1M275.8 192.3l.1 .1h-.1M276.6 192.9a.41 .41 0 0 1 .4-.1 .41 .41 0 0 1 .3 .3v.4a.41 .41 0 0 1-.4 .3 .41 .41 0 0 1-.4-.3zM277.9 192.9a.37 .37 0 0 1 .7 .1v.8M277.9 192.8v1"/>
<path d="M280.2 193.1a.36 .36 0 0 0-.5-.1 .36 .36 0 0 0 0 .6 .36 .36 0 0 0 .5-.1M280.2 193.5l.1 .1 .2-.1a.68 .68 0 0 0-.7-.9 .68 .68 0 0 0-.5 1 .71 .71 0 0 0 1.1 .2M280.2 192.9v.6"/>
</g>
<g fill="none" stroke="#480000" stroke-width=".4">
<path d="M178.7 188.2h1.1M179.3 188.2l-.3 2M180.4 188.9l-.1 1.3M180.5 188.2l-.1 .1 .1 .1M180.5 188.2l.1 .1-.1 .1M180.5 188.2v.2M181.1 188.9h.7M181.5 188.2l-.3 1.7 .1 .2 .4 .1M182.6 188.2l-.2 1.7 .1 .2 .1 .1M183.4 189.5l1-.1-.1-.4-.2-.1-.5 .1-.2 .2-.1 .7 .1 .2 .2 .1 .6-.1M185.1 190l.1 .1-.1 .1M185.1 190l-.1 .1 .1 .1"/>
<path d="M185.1 190v.2M185.3 189l-.1 .2M185.3 189v.1l-.1 .1M185.3 189l-.1 .1v.1M187.7 189.3h.8a.55 .55 0 0 0 .4-.5 .55 .55 0 0 0-.3-.6h-.8l-.2 2M188.2 189.3l.5 .9M191 188.4a.73 .73 0 0 0-1.2 .3 .97 .97 0 0 0 .4 1.5l.6-.2M191.7 189.2h.7M191.8 188.2h.7a.49 .49 0 0 1 .3 .5 .49 .49 0 0 1-.4 .5l.3 .1a.58 .58 0 0 1-.4 .9h-.7zM193.8 188.2l-.2 1.6 .2 .3a.66 .66 0 0 0 1-.3l.2-1.6M197 188.3a.84 .84 0 0 0-1.1 .1 .45 .45 0 0 0 .2 .8l.4 .1a.49 .49 0 0 1 .3 .5 .49 .49 0 0 1-.5 .4l-.7-.1M199.1 188.2h1.1"/>
<path d="M199.6 188.2l-.2 2M200.6 189.5l1-.1v-.4l-.2-.1-.6 .1-.1 .2-.1 .7v.2l.2 .1 .6-.1M202.5 189.1a.49 .49 0 0 1 .8 .1M202.5 188.9l-.2 1.3M203.3 189.2a.5 .5 0 0 1 .8-.2l.1 .2-.1 1M203.3 189.2l-.1 1M205.2 189l.2-.1 .5 .1 .2 .3-.1 .5a.65 .65 0 0 1-1 .3M205.2 188.9l-.3 2M207.1 188.2l-.2 1.7v.2l.2 .1M208 189l.2-.1 .6 .1 .1 .2-.2 1M208.8 189.4h-.6a.4 .4 0 0 0-.4 .4 .4 .4 0 0 0 .3 .4l.6-.1M209.6 188.9h.7"/>
<path d="M209.9 188.2l-.2 1.7 .1 .2 .4 .1M210.8 189.5l1-.1-.1-.4-.1-.1-.6 .1-.1 .2-.1 .7v.2l.2 .1 .6-.1"/>
</g>
<text font-size="2.7" fill="#fff" x="178" y="190.3">Title: RCBUS Template</text>
<g font-size="2" fill="#fff">
<text x="152.3" y="108.8">5.5000 mm</text>
<text x="48.8" y="146" transform="rotate(-90 48.8 146)">50.0000 mm</text>
<text x="53.9" y="153.5" transform="rotate(-90 53.9 153.5)">35.0000 mm</text>
<text x="103.4" y="175.4">100.0000 mm</text>
<text x="178" y="183.8">Sheet: Front documentation</text>
<text x="178" y="186.5">File: rcbus-tang-9k.kicad_pcb</text>
<text x="178" y="193.9">Size: A4</text>
<text x="178" y="196.7">KiCad E.D.A. 10.0.5-unknown-202607221313~{667fa36054}ubuntu25.10.1 + KiBot v1.9.1</text>
<text x="200" y="193.9">Date: @date@</text>
<text x="263" y="196.7">Id: 5/6</text>
<text x="263" y="193.9">Rev: @version@</text>
</g>
<g font-size="1.7" fill="#fff">
<text x="35" y="11.6">1</text>
<text x="85" y="11.6">2</text>
<text x="135" y="11.6">3</text>
<text x="185" y="11.6">4</text>
<text x="235" y="11.6">5</text>
<text x="285" y="11.6">6</text>
<text x="10.5" y="35.6">A</text>
<text x="285.5" y="35.6">A</text>
<text x="10.5" y="85.6">B</text>
<text x="285.5" y="85.6">B</text>
<text x="10.5" y="135.6">C</text>
<text x="285.5" y="135.6">C</text>
<text x="10.5" y="185.6">D</text>
<text x="285.5" y="185.6">D</text>
<text x="35" y="199.7">1</text>
<text x="85" y="199.7">2</text>
<text x="135" y="199.7">3</text>
<text x="185" y="199.7">4</text>
<text x="235" y="199.7">5</text>
<text x="285" y="199.7">6</text>
</g>
<g font-size="1.3" fill="#fff">
<text x="79.4" y="122.5">J2</text>
<text x="134.2" y="125.7">C_Small</text>
<text x="136.2" y="123.2">C4</text>
<text x="88.2" y="129.7" transform="rotate(-90 88.2 129.7)">Conn_02x05_Odd_Even</text>
<text x="60.2" y="136.6">MountingHole</text>
<text x="64.5" y="132.4">H1</text>
<text x="78.4" y="135.8" transform="rotate(-90 78.4 135.8)">J1</text>
<text x="67.3" y="138.5">10K</text>
<text x="67.5" y="141.2">R2</text>
<text x="65.4" y="147.1">10K</text>
<text x="67.5" y="144.8">R3</text>
<text x="70.2" y="144.2">Conn_02x06_Odd_Even</text>
<text x="107.7" y="144.3">K</text>
<text x="109.5" y="148.2">1N4149</text>
<text x="60.8" y="155.6" transform="rotate(-90 60.8 155.6)">10K</text>
<text x="63.2" y="155.2" transform="rotate(-90 63.2 155.2)">R4</text>
<text x="64.1" y="154.8" transform="rotate(-90 64.1 154.8)">C_Small</text>
<text x="66.6" y="152.8" transform="rotate(-90 66.6 152.8)">C2</text>
<text x="79.9" y="153.1">U3</text>
<text x="95.8" y="154.8" transform="rotate(-90 95.8 154.8)">C_Small</text>
<text x="98.3" y="152.8" transform="rotate(-90 98.3 152.8)">C1</text>
<text x="111.6" y="153.1">U2</text>
<text x="125.3" y="153.8" transform="rotate(-90 125.3 153.8)">10K</text>
<text x="127.7" y="153.4" transform="rotate(-90 127.7 153.4)">R5</text>
<text x="128.5" y="154.8" transform="rotate(-90 128.5 154.8)">C_Small</text>
<text x="131" y="152.8" transform="rotate(-90 131 152.8)">C3</text>
<text x="144.3" y="153.1">U4</text>
<text x="95" y="157.8" transform="rotate(-90 95 157.8)">SN74LVC245APW</text>
<text x="126.7" y="157.8" transform="rotate(-90 126.7 157.8)">SN74LVC245APW</text>
<text x="159.4" y="157.8" transform="rotate(-90 159.4 157.8)">SN74LVC245APW</text>
<text x="97.2" y="162.2">SolderJumper_2_Open</text>
<text x="102" y="162.2">SolderJumper_2_Open</text>
<text x="109" y="164">P1</text>
<text x="160.8" y="169.5" transform="rotate(-90 160.8 169.5)">1x39 pin header</text>
</g>
<text font-size="1.1" fill="#fff" x="111.5" y="146">D1</text>
</svg>
